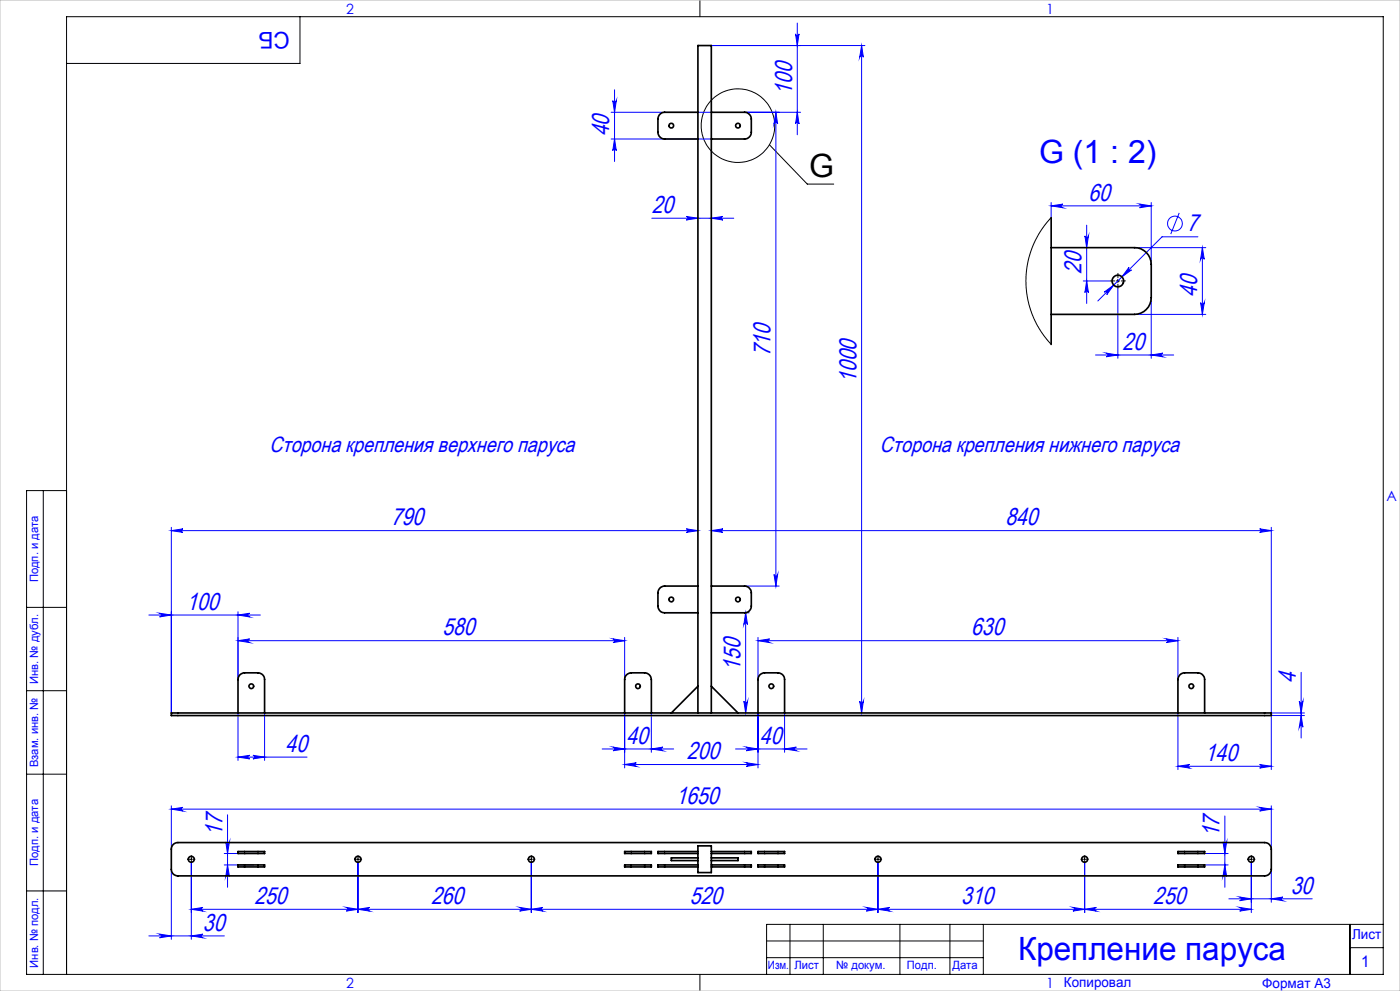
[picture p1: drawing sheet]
<svg xmlns="http://www.w3.org/2000/svg" width="420mm" height="297mm" viewBox="0 0 420 297" stroke-linecap="round" stroke-linejoin="round" font-family="sans-serif">
<g fill="none" stroke="#00f" stroke-width=".3">
<path d="M213.4 13.6h46.1M238.7 10.2a.53 .53 0 0 0 .5 .5 .53 .53 0 0 0 .5-.5l-.5 3.4zM239.2 6.9v33.5M258.5 13.6l.5 3.5a.55 .55 0 0 0-.5-.5 .55 .55 0 0 0-.6 .5zM258.5 13.6v200.1M183.3 33.7h30.1M183.8 30.2a.53 .53 0 0 0 .6 .5 .53 .53 0 0 0 .5-.5l-.5 3.5zM184.4 26.9v21.5M223.4 33.7h16.8M232.8 33.7l.5 3.4a.55 .55 0 0 0-.6-.5 .55 .55 0 0 0-.5 .5zM232.8 33.7v141.9M239.2 33.7l.5 3.4a.53 .53 0 0 0-.5-.5 .53 .53 0 0 0-.5 .5z"/>
<path d="M183.3 41.7h30.1M184.4 41.7l.5 3.5a.53 .53 0 0 0-.5-.5 .53 .53 0 0 0-.6 .5zM195.5 65.4h24.6M205.9 64.9l3.5 .5-3.5 .5a.53 .53 0 0 0 .5-.5 .53 .53 0 0 0-.5-.5zM213.4 65.4l3.5-.5a.53 .53 0 0 0-.5 .5 .53 .53 0 0 0 .5 .5zM315.3 61.7l3.6-.5a.55 .55 0 0 0-.6 .5 .55 .55 0 0 0 .6 .6zM315.3 60.7v4.5M315.3 61.7h30.1M325.5 70.7a.53 .53 0 0 0 .5 .5 .53 .53 0 0 0 .5-.5l-.5 3.5zM326 67.5v23.4M340.4 74.2h21.3M341.9 61.2l3.5 .5-3.5 .6a.55 .55 0 0 0 .5-.6 .55 .55 0 0 0-.5-.5z"/>
<path d="M345.4 60.7v18.5M353.8 63.8l-2.6 6.4M359.4 71h-10.8l-19.2 19.2M360.7 74.2l.6 3.5a.55 .55 0 0 0-.6-.5 .55 .55 0 0 0-.5 .5zM360.7 74.2v20M325 84.2h8.1M326 84.2l.5 3.5a.53 .53 0 0 0-.5-.5 .53 .53 0 0 0-.5 .5zM331.3 87.6l2.8-2.2-2.1 2.9a.54 .54 0 0 0 0-.7 .54 .54 0 0 0-.7 0zM335.4 86.5v20.9M338.7 80.1a.54 .54 0 0 0 0 .7 .54 .54 0 0 0 .7 .1l-2.8 2.1zM340.4 94.2h21.3M345.4 89.2v18.2"/>
<path d="M360.2 90.7a.55 .55 0 0 0 .5 .5 .55 .55 0 0 0 .6-.5l-.6 3.5zM328.6 106.4h23.5M331.9 105.8l3.5 .6-3.5 .5a.55 .55 0 0 0 .5-.5 .55 .55 0 0 0-.5-.6zM345.4 106.4l3.5-.6a.55 .55 0 0 0-.5 .6 .55 .55 0 0 0 .5 .5zM51.4 158v55.6M51.4 159h158M51.4 159l3.5-.5a.53 .53 0 0 0-.5 .5 .53 .53 0 0 0 .5 .6zM205.9 158.5l3.5 .5-3.5 .6a.53 .53 0 0 0 .5-.6 .53 .53 0 0 0-.5-.5zM213.4 159h168M213.4 159l3.5-.5a.53 .53 0 0 0-.5 .5 .53 .53 0 0 0 .5 .6zM377.9 158.5l3.5 .5-3.5 .6a.53 .53 0 0 0 .5-.6 .53 .53 0 0 0-.5-.5zM381.4 158v55.6l9.9 .1"/>
<path d="M223.4 175.6h10.4M232.2 172.2a.55 .55 0 0 0 .5 .5 .55 .55 0 0 0 .6-.5l-.5 3.4zM44.7 184.3h33.4M47.9 183.8l3.5 .5-3.5 .6a.55 .55 0 0 0 .5-.6 .55 .55 0 0 0-.5-.5zM71.4 183.3v20.4M71.4 192h116M71.4 184.3l3.5-.5a.55 .55 0 0 0-.5 .5 .55 .55 0 0 0 .5 .6zM71.4 192l3.5-.5a.55 .55 0 0 0-.5 .5 .55 .55 0 0 0 .5 .6zM183.9 191.5l3.5 .5-3.5 .6a.55 .55 0 0 0 .5-.6 .55 .55 0 0 0-.5-.5zM187.4 191v12.7M223.4 183.7h1.3M223.7 183.7l.6 3.4a.55 .55 0 0 0-.6-.5 .55 .55 0 0 0-.5 .5z"/>
<path d="M223.7 183.7v30M227.4 192l3.5-.5a.55 .55 0 0 0-.5 .5 .55 .55 0 0 0 .5 .6zM227.4 192h126M227.4 191v12.7M349.9 191.5l3.5 .5-3.5 .6a.55 .55 0 0 0 .5-.6 .55 .55 0 0 0-.5-.5zM353.4 191v12.7M71.4 213.7v14.2M79.4 213.7v14.2M187.4 213.7v16.4M195.4 213.7v11.8M223.2 210.1a.55 .55 0 0 0 .5 .6 .55 .55 0 0 0 .6-.6l-.6 3.6zM227.4 213.7v16.4"/>
<path d="M235.4 213.7v11.8M257.9 210.1a.55 .55 0 0 0 .6 .6 .55 .55 0 0 0 .5-.6l-.5 3.6zM353.4 213.7v16.9M389.8 210.1a.55 .55 0 0 0 .5 .6 .55 .55 0 0 0 .6-.6l-.6 3.6zM390.3 201.5v19.7M390.3 214.5l.6 3.4a.55 .55 0 0 0-.6-.5 .55 .55 0 0 0-.5 .5zM391.3 214.5h-9.9v16.1M71.4 226.9h20.7M71.4 226.9l3.5-.5a.53 .53 0 0 0-.5 .5 .53 .53 0 0 0 .5 .5zM75.9 226.4l3.5 .5-3.5 .5a.53 .53 0 0 0 .5-.5 .53 .53 0 0 0-.5-.5zM180.7 224.5h21.4M183.9 223.9l3.5 .6-3.5 .5a.55 .55 0 0 0 .5-.5 .55 .55 0 0 0-.5-.6z"/>
<path d="M187.4 229.1h40M187.4 229.1l3.5-.5a.55 .55 0 0 0-.5 .5 .55 .55 0 0 0 .5 .6zM195.4 224.5l3.5-.6a.55 .55 0 0 0-.5 .6 .55 .55 0 0 0 .5 .5zM220.7 224.5h21.4M223.9 228.6l3.5 .5-3.5 .6a.55 .55 0 0 0 .5-.6 .55 .55 0 0 0-.5-.5zM223.9 223.9l3.5 .6-3.5 .5a.55 .55 0 0 0 .5-.5 .55 .55 0 0 0-.5-.6zM235.4 224.5l3.5-.6a.55 .55 0 0 0-.5 .6 .55 .55 0 0 0 .5 .5zM353.4 229.7h28M353.4 229.7l3.5-.6a.53 .53 0 0 0-.5 .6 .53 .53 0 0 0 .5 .5zM377.9 229.1l3.5 .6-3.5 .5a.53 .53 0 0 0 .5-.5 .53 .53 0 0 0-.5-.6zM51.4 241.5v13M51.4 242.5h330"/>
<path d="M51.4 242.5l3.5-.5a.55 .55 0 0 0-.5 .5 .55 .55 0 0 0 .5 .6zM57.4 258.7v22.8M67.3 259.2h8.8M67.3 255.8h4.1M67.7 252.3a.55 .55 0 0 0 .6 .5 .55 .55 0 0 0 .5-.5l-.5 3.5zM68.3 244.2v21.7M68.3 259.2l.5 3.5a.55 .55 0 0 0-.5-.5 .55 .55 0 0 0-.6 .5zM107.4 258.7v14.8M159.4 258.7v14.8M263.4 258.7v14.8M325.4 258.7v14.8M361.4 259.2h7"/>
<path d="M361.4 255.8h7M366.9 252.3a.55 .55 0 0 0 .5 .5 .55 .55 0 0 0 .6-.5l-.5 3.5zM367.5 259.2l.5 3.5a.55 .55 0 0 0-.6-.5 .55 .55 0 0 0-.5 .5zM367.5 244.5v21.4M375.4 258.7v14.8M377.9 242l3.5 .5-3.5 .6a.55 .55 0 0 0 .5-.6 .55 .55 0 0 0-.5-.5zM381.4 241.5v13M47.9 280l3.5 .5-3.5 .6a.55 .55 0 0 0 .5-.6 .55 .55 0 0 0-.5-.5zM51.4 260.5v21M57.4 272.5h318M57.4 272.5l3.5-.5a.55 .55 0 0 0-.5 .5 .55 .55 0 0 0 .5 .5zM103.9 272l3.5 .5-3.5 .5a.55 .55 0 0 0 .5-.5 .55 .55 0 0 0-.5-.5z"/>
<path d="M107.4 272.5l3.5-.5a.55 .55 0 0 0-.5 .5 .55 .55 0 0 0 .5 .5zM155.9 272l3.5 .5-3.5 .5a.55 .55 0 0 0 .5-.5 .55 .55 0 0 0-.5-.5zM159.4 272.5l3.5-.5a.55 .55 0 0 0-.5 .5 .55 .55 0 0 0 .5 .5zM259.9 272l3.5 .5-3.5 .5a.55 .55 0 0 0 .5-.5 .55 .55 0 0 0-.5-.5zM263.4 272.5l3.5-.5a.55 .55 0 0 0-.5 .5 .55 .55 0 0 0 .5 .5zM321.9 272l3.5 .5-3.5 .5a.55 .55 0 0 0 .5-.5 .55 .55 0 0 0-.5-.5zM325.4 272.5l3.5-.5a.55 .55 0 0 0-.5 .5 .55 .55 0 0 0 .5 .5zM368.7 269.4h25M371.9 272l3.5 .5-3.5 .5a.55 .55 0 0 0 .5-.5 .55 .55 0 0 0-.5-.5zM371.9 268.8l3.5 .6-3.5 .5a.55 .55 0 0 0 .5-.5 .55 .55 0 0 0-.5-.6zM381.4 269.4l3.5-.6a.55 .55 0 0 0-.5 .6 .55 .55 0 0 0 .5 .5zM381.4 260.5v9.9"/>
<path d="M44.7 280.5h22.6M57.4 280.5l3.5-.5a.55 .55 0 0 0-.5 .5 .55 .55 0 0 0 .5 .6z"/>
<circle cx="352.5" cy="67" r="2.23"/>
</g>
<g fill="none" stroke="#000" stroke-width=".3">
<path d="M90 5v14h-70M210 0v5M230.8 43.4l11.4 11.8h7.9M334.9 84.2h1M335.4 83.7v1M13 147v145M20 147h-12v145h407v-287h-395v287M8 182h12M8 207h12M8 232h12M57.2 257.5h.4M57.4 257.3v.4"/>
<path d="M107.2 257.5h.4M107.4 257.3v.4M159.2 257.5h.4M159.4 257.3v.4M263.2 257.5h.4M263.4 257.3v.4M325.2 257.5h.4M325.4 257.3v.4M375.2 257.5h.4M375.4 257.3v.4M8 267h12M237 277v15"/>
<path d="M247 277v15M270 277v15M285 277v15M295 277v15M405 277v15M415 277h-185v15M210 292v5M230 282h65M230 287h65M405 284h10"/>
<circle cx="221.4" cy="37.7" r="11"/>
</g>
<g fill="none" stroke="#000" stroke-width=".3" stroke-dasharray="15.2 1.3 1.3 1.3">
<path d="M334.4 84.2h-1.3M335.4 83.2v-1.3M335.4 85.2v1.2M336.4 84.2h1.2M57 257.5h-.7M57.4 257.1v-.7M57.4 257.9v.7M57.8 257.5h.7M107 257.5h-.7M107.4 257.1v-.7M107.4 257.9v.7M107.8 257.5h.7"/>
<path d="M159 257.5h-.7M159.4 257.1v-.7M159.4 257.9v.7M159.8 257.5h.7M263 257.5h-.7M263.4 257.1v-.7M263.4 257.9v.7M263.8 257.5h.7M325 257.5h-.7M325.4 257.1v-.7M325.4 257.9v.7M325.8 257.5h.7"/>
<path d="M375 257.5h-.7M375.4 257.1v-.7M375.4 257.9v.7M375.8 257.5h.7"/>
</g>
<path d="M0 0h420v297h-420z" fill="none" stroke="#c0c0c0" stroke-width=".3"/>
<g fill="#00f">
<path d="M71.4 184.3l3.5-.5a.55 .55 0 0 0-.5 .5 .55 .55 0 0 0 .5 .6zM47.9 183.8l3.5 .5-3.5 .6a.55 .55 0 0 0 .5-.6 .55 .55 0 0 0-.5-.5zM213.4 65.4l3.5-.5a.53 .53 0 0 0-.5 .5 .53 .53 0 0 0 .5 .5zM205.9 64.9l3.5 .5-3.5 .5a.53 .53 0 0 0 .5-.5 .53 .53 0 0 0-.5-.5zM205.9 158.5l3.5 .5-3.5 .6a.53 .53 0 0 0 .5-.6 .53 .53 0 0 0-.5-.5zM51.4 159l3.5-.5a.53 .53 0 0 0-.5 .5 .53 .53 0 0 0 .5 .6zM377.9 242l3.5 .5-3.5 .6a.55 .55 0 0 0 .5-.6 .55 .55 0 0 0-.5-.5zM51.4 242.5l3.5-.5a.55 .55 0 0 0-.5 .5 .55 .55 0 0 0 .5 .6zM321.9 272l3.5 .5-3.5 .5a.55 .55 0 0 0 .5-.5 .55 .55 0 0 0-.5-.5zM263.4 272.5l3.5-.5a.55 .55 0 0 0-.5 .5 .55 .55 0 0 0 .5 .5zM259.9 272l3.5 .5-3.5 .5a.55 .55 0 0 0 .5-.5 .55 .55 0 0 0-.5-.5zM159.4 272.5l3.5-.5a.55 .55 0 0 0-.5 .5 .55 .55 0 0 0 .5 .5zM155.9 272l3.5 .5-3.5 .5a.55 .55 0 0 0 .5-.5 .55 .55 0 0 0-.5-.5zM107.4 272.5l3.5-.5a.55 .55 0 0 0-.5 .5 .55 .55 0 0 0 .5 .5zM103.9 272l3.5 .5-3.5 .5a.55 .55 0 0 0 .5-.5 .55 .55 0 0 0-.5-.5zM57.4 272.5l3.5-.5a.55 .55 0 0 0-.5 .5 .55 .55 0 0 0 .5 .5zM57.4 280.5l3.5-.5a.55 .55 0 0 0-.5 .5 .55 .55 0 0 0 .5 .6zM47.9 280l3.5 .5-3.5 .6a.55 .55 0 0 0 .5-.6 .55 .55 0 0 0-.5-.5z"/>
<path d="M71.4 226.9l3.5-.5a.53 .53 0 0 0-.5 .5 .53 .53 0 0 0 .5 .5zM75.9 226.4l3.5 .5-3.5 .5a.53 .53 0 0 0 .5-.5 .53 .53 0 0 0-.5-.5zM71.4 192l3.5-.5a.55 .55 0 0 0-.5 .5 .55 .55 0 0 0 .5 .6zM183.9 191.5l3.5 .5-3.5 .6a.55 .55 0 0 0 .5-.6 .55 .55 0 0 0-.5-.5zM183.9 223.9l3.5 .6-3.5 .5a.55 .55 0 0 0 .5-.5 .55 .55 0 0 0-.5-.6zM195.4 224.5l3.5-.6a.55 .55 0 0 0-.5 .6 .55 .55 0 0 0 .5 .5zM187.4 229.1l3.5-.5a.55 .55 0 0 0-.5 .5 .55 .55 0 0 0 .5 .6zM223.9 228.6l3.5 .5-3.5 .6a.55 .55 0 0 0 .5-.6 .55 .55 0 0 0-.5-.5zM227.4 192l3.5-.5a.55 .55 0 0 0-.5 .5 .55 .55 0 0 0 .5 .6zM349.9 191.5l3.5 .5-3.5 .6a.55 .55 0 0 0 .5-.6 .55 .55 0 0 0-.5-.5zM223.9 223.9l3.5 .6-3.5 .5a.55 .55 0 0 0 .5-.5 .55 .55 0 0 0-.5-.6zM235.4 224.5l3.5-.6a.55 .55 0 0 0-.5 .6 .55 .55 0 0 0 .5 .5zM353.4 229.7l3.5-.6a.53 .53 0 0 0-.5 .6 .53 .53 0 0 0 .5 .5zM377.9 229.1l3.5 .6-3.5 .5a.53 .53 0 0 0 .5-.5 .53 .53 0 0 0-.5-.6zM213.4 159l3.5-.5a.53 .53 0 0 0-.5 .5 .53 .53 0 0 0 .5 .6zM377.9 158.5l3.5 .5-3.5 .6a.53 .53 0 0 0 .5-.6 .53 .53 0 0 0-.5-.5zM325.4 272.5l3.5-.5a.55 .55 0 0 0-.5 .5 .55 .55 0 0 0 .5 .5zM371.9 272l3.5 .5-3.5 .5a.55 .55 0 0 0 .5-.5 .55 .55 0 0 0-.5-.5zM371.9 268.8l3.5 .6-3.5 .5a.55 .55 0 0 0 .5-.5 .55 .55 0 0 0-.5-.6zM381.4 269.4l3.5-.6a.55 .55 0 0 0-.5 .6 .55 .55 0 0 0 .5 .5zM315.3 61.7l3.6-.5a.55 .55 0 0 0-.6 .5 .55 .55 0 0 0 .6 .6zM341.9 61.2l3.5 .5-3.5 .6a.55 .55 0 0 0 .5-.6 .55 .55 0 0 0-.5-.5zM331.9 105.8l3.5 .6-3.5 .5a.55 .55 0 0 0 .5-.5 .55 .55 0 0 0-.5-.6zM345.4 106.4l3.5-.6a.55 .55 0 0 0-.5 .6 .55 .55 0 0 0 .5 .5zM331.3 87.6a.54 .54 0 0 1 .7 0 .54 .54 0 0 1 0 .7l2.1-2.9zM338.7 80.1l-2.1 2.9 2.8-2.1a.54 .54 0 0 1-.7 0 .54 .54 0 0 1 0-.8z"/>
<path d="M390.3 214.5l.6 3.4a.55 .55 0 0 0-.6-.5 .55 .55 0 0 0-.5 .5zM389.8 210.1a.55 .55 0 0 0 .5 .6 .55 .55 0 0 0 .6-.6l-.6 3.6zM326 84.2l.5 3.5a.53 .53 0 0 0-.5-.5 .53 .53 0 0 0-.5 .5zM325.5 70.7a.53 .53 0 0 0 .5 .5 .53 .53 0 0 0 .5-.5l-.5 3.5z"/>
<path d="M68.3 259.2l.5 3.5a.55 .55 0 0 0-.5-.5 .55 .55 0 0 0-.6 .5zM67.7 252.3a.55 .55 0 0 0 .6 .5 .55 .55 0 0 0 .5-.5l-.5 3.5z"/>
<path d="M367.5 259.2l.5 3.5a.55 .55 0 0 0-.6-.5 .55 .55 0 0 0-.5 .5zM366.9 252.3a.55 .55 0 0 0 .5 .5 .55 .55 0 0 0 .6-.5l-.5 3.5z"/>
<path d="M258.5 13.6l.5 3.5a.55 .55 0 0 0-.5-.5 .55 .55 0 0 0-.6 .5zM257.9 210.1a.55 .55 0 0 0 .6 .6 .55 .55 0 0 0 .5-.6l-.5 3.6zM238.7 10.2a.53 .53 0 0 0 .5 .5 .53 .53 0 0 0 .5-.5l-.5 3.4zM239.2 33.7l.5 3.4a.53 .53 0 0 0-.5-.5 .53 .53 0 0 0-.5 .5zM183.8 30.2a.53 .53 0 0 0 .6 .5 .53 .53 0 0 0 .5-.5l-.5 3.5zM184.4 41.7l.5 3.5a.53 .53 0 0 0-.5-.5 .53 .53 0 0 0-.6 .5zM232.8 33.7l.5 3.4a.55 .55 0 0 0-.6-.5 .55 .55 0 0 0-.5 .5zM232.2 172.2a.55 .55 0 0 0 .5 .5 .55 .55 0 0 0 .6-.5l-.5 3.4zM223.7 183.7l.6 3.4a.55 .55 0 0 0-.6-.5 .55 .55 0 0 0-.5 .5zM223.2 210.1a.55 .55 0 0 0 .5 .6 .55 .55 0 0 0 .6-.6l-.6 3.6zM360.7 74.2l.6 3.5a.55 .55 0 0 0-.6-.5 .55 .55 0 0 0-.5 .5zM360.2 90.7a.55 .55 0 0 0 .5 .5 .55 .55 0 0 0 .6-.5l-.6 3.5z"/>
</g>
<g fill="none" stroke="#000" stroke-width=".5">
<path d="M209.4 33.7h-10a2.05 2.05 0 0 0-2 2v3.9a2.05 2.05 0 0 0 2 2.1h10M213.4 33.7h10a2.05 2.05 0 0 1 2 2v3.9a2.05 2.05 0 0 1-2 2.1h-10M315.3 74.2h25.1a5 5 0 0 1 5 5v10a5.1 5.1 0 0 1-5 5h-25.1M315.3 65.2v38M209.4 175.6h-10a2.05 2.05 0 0 0-2 2.1v3.9a1.99 1.99 0 0 0 2 2.1h10M213.4 175.6h10a2.05 2.05 0 0 1 2 2.1v3.9a1.99 1.99 0 0 1-2 2.1h-10M51.4 213.7h330v.8h-330zM71.4 213.7v-10a1.99 1.99 0 0 1 2-2.1h4a1.99 1.99 0 0 1 2 2.1v10M187.4 213.7v-10a1.99 1.99 0 0 1 2-2.1h4a2.05 2.05 0 0 1 2 2.1v10M209.4 213.7v-200.1h4v200.1M209.4 205.7l-8 8M213.4 205.7l8 8"/>
<path d="M227.4 213.7v-10a1.99 1.99 0 0 1 2-2.1h4a1.99 1.99 0 0 1 2 2.1v10M353.4 213.7v-10a2.05 2.05 0 0 1 2-2.1h4a2.05 2.05 0 0 1 2 2.1v10M52 253.1l1.4-.6h326a1.99 1.99 0 0 1 2 2v6a1.99 1.99 0 0 1-2 2h-326a1.93 1.93 0 0 1-2-2v-6zM71.4 255.2h8v.6h-8zM71.4 259.2h8v.6h-8zM187.4 255.2h8v.6h-8zM187.4 259.2h8v.6h-8zM209.4 255.2h-12v.6h12M209.4 259.2h-12v.6h12M209.4 253.5h4v8h-4zM209.4 257.1h-8v.8h8M213.4 255.2h12v.6h-12"/>
<path d="M213.4 259.2h12v.6h-12M213.4 257.1h8v.8h-8M227.4 255.2h8v.6h-8zM227.4 259.2h8v.6h-8zM353.4 255.2h8v.6h-8zM353.4 259.2h8v.6h-8z"/>
<circle cx="201.4" cy="37.7" r=".7"/>
<circle cx="221.4" cy="37.7" r=".7"/>
<circle cx="335.4" cy="84.2" r="1.74"/>
<circle cx="201.4" cy="179.7" r=".7"/>
<circle cx="221.4" cy="179.7" r=".69"/>
<circle cx="75.4" cy="205.7" r=".69"/>
<circle cx="191.4" cy="205.7" r=".69"/>
<circle cx="231.4" cy="205.7" r=".69"/>
<circle cx="357.4" cy="205.7" r=".69"/>
<circle cx="57.4" cy="257.5" r=".89"/>
<circle cx="107.4" cy="257.5" r=".89"/>
<circle cx="159.4" cy="257.5" r=".89"/>
<circle cx="263.4" cy="257.5" r=".89"/>
<circle cx="325.4" cy="257.5" r=".89"/>
<circle cx="375.4" cy="257.5" r=".9"/>
</g>
<path d="M315.3 65.2l-3.2 4.2-2.3 4.3-1.5 5-.5 5.2 .5 5.7 1.4 4.7 2.2 4.4 3.4 4.5" fill="none" stroke="#000" stroke-width=".3"/>
<text font-size="9.6" x="242.7" y="53.2">G</text>
<g font-size="9.6" fill="#00f">
<text x="311.7" y="48.7">G (1 : 2)</text>
<text x="305.4" y="287.8">Крепление паруса</text>
</g>
<g font-size="7.3" fill="#00f">
<text x="237.6" y="28.4" transform="rotate(-90 237.6 28.4)">100</text>
<text x="182.8" y="40.9" transform="rotate(-90 182.8 40.9)">40</text>
<text x="195.6" y="63.8">20</text>
<text x="326.5" y="60.1">60</text>
<text x="356.2" y="69.4">7</text>
<text x="324.4" y="82" transform="rotate(-90 324.4 82)">20</text>
<text x="359.2" y="89" transform="rotate(-90 359.2 89)">40</text>
<text x="231.2" y="106.8" transform="rotate(-90 231.2 106.8)">710</text>
<text x="336.8" y="104.8">20</text>
<text x="256.9" y="114.7" transform="rotate(-90 256.9 114.7)">1000</text>
<text x="117.3" y="157.4">790</text>
<text x="301.7" y="157.4">840</text>
<text x="55.9" y="182.7">100</text>
<text x="132.7" y="190.4">580</text>
<text x="291.4" y="190.4">630</text>
<text x="222.1" y="201" transform="rotate(-90 222.1 201)">150</text>
<text x="388.8" y="204.7" transform="rotate(-90 388.8 204.7)">4</text>
<text x="85.7" y="225.3">40</text>
<text x="187.9" y="222.9">40</text>
<text x="206.1" y="227.5">200</text>
<text x="228" y="222.9">40</text>
<text x="361.5" y="228.1">140</text>
<text x="202.7" y="240.9">1650</text>
<text x="66.7" y="250.6" transform="rotate(-90 66.7 250.6)">17</text>
<text x="365.9" y="250.9" transform="rotate(-90 365.9 250.9)">17</text>
<text x="387.3" y="267.8">30</text>
<text x="76.3" y="270.9">250</text>
<text x="129.3" y="270.9">260</text>
<text x="206.9" y="270.9">520</text>
<text x="288.3" y="270.9">310</text>
<text x="346" y="270.9">250</text>
<text x="60.9" y="278.9">30</text>
</g>
<text font-size="6.9" fill="#00f" x="86.9" y="9.4" transform="rotate(-180 86.9 9.4)">СБ</text>
<g font-size="6.6" fill="#00f">
<text x="80.9" y="135.5">Сторона крепления верхнего паруса</text>
<text x="264" y="135.5">Сторона крепления нижнего паруса</text>
</g>
<text font-size="4.8" fill="#00f" x="408.3" y="289.7">1</text>
<g font-size="4.2" fill="#00f">
<text x="103.8" y="4.2">2</text>
<text x="313.8" y="4.2">1</text>
<text x="415.9" y="150.2">A</text>
<text x="103.8" y="296.2">2</text>
<text x="313.8" y="296.2">1</text>
</g>
<g font-size="4.1" fill="#00f">
<text x="405.6" y="281.5">Лист</text>
<text x="319.2" y="295.9">Копировал</text>
<text x="378.7" y="296">Формат А3</text>
</g>
<g font-size="3.4" fill="#00f">
<text x="11.4" y="174.5" transform="rotate(-90 11.4 174.5)">Подп. и дата</text>
<text x="11.4" y="205" transform="rotate(-90 11.4 205)">Инв. № дубл.</text>
<text x="11.4" y="229.9" transform="rotate(-90 11.4 229.9)">Взам. инв. №</text>
<text x="11.4" y="259.5" transform="rotate(-90 11.4 259.5)">Подп. и дата</text>
<text x="11.4" y="290" transform="rotate(-90 11.4 290)">Инв. № подл.</text>
<text x="230.4" y="290.4">Изм.</text>
<text x="238.3" y="290.4">Лист</text>
<text x="250.9" y="290.4">№ докум.</text>
<text x="272.1" y="290.4">Подп.</text>
<text x="285.7" y="290.5">Дата</text>
</g>
</svg>
